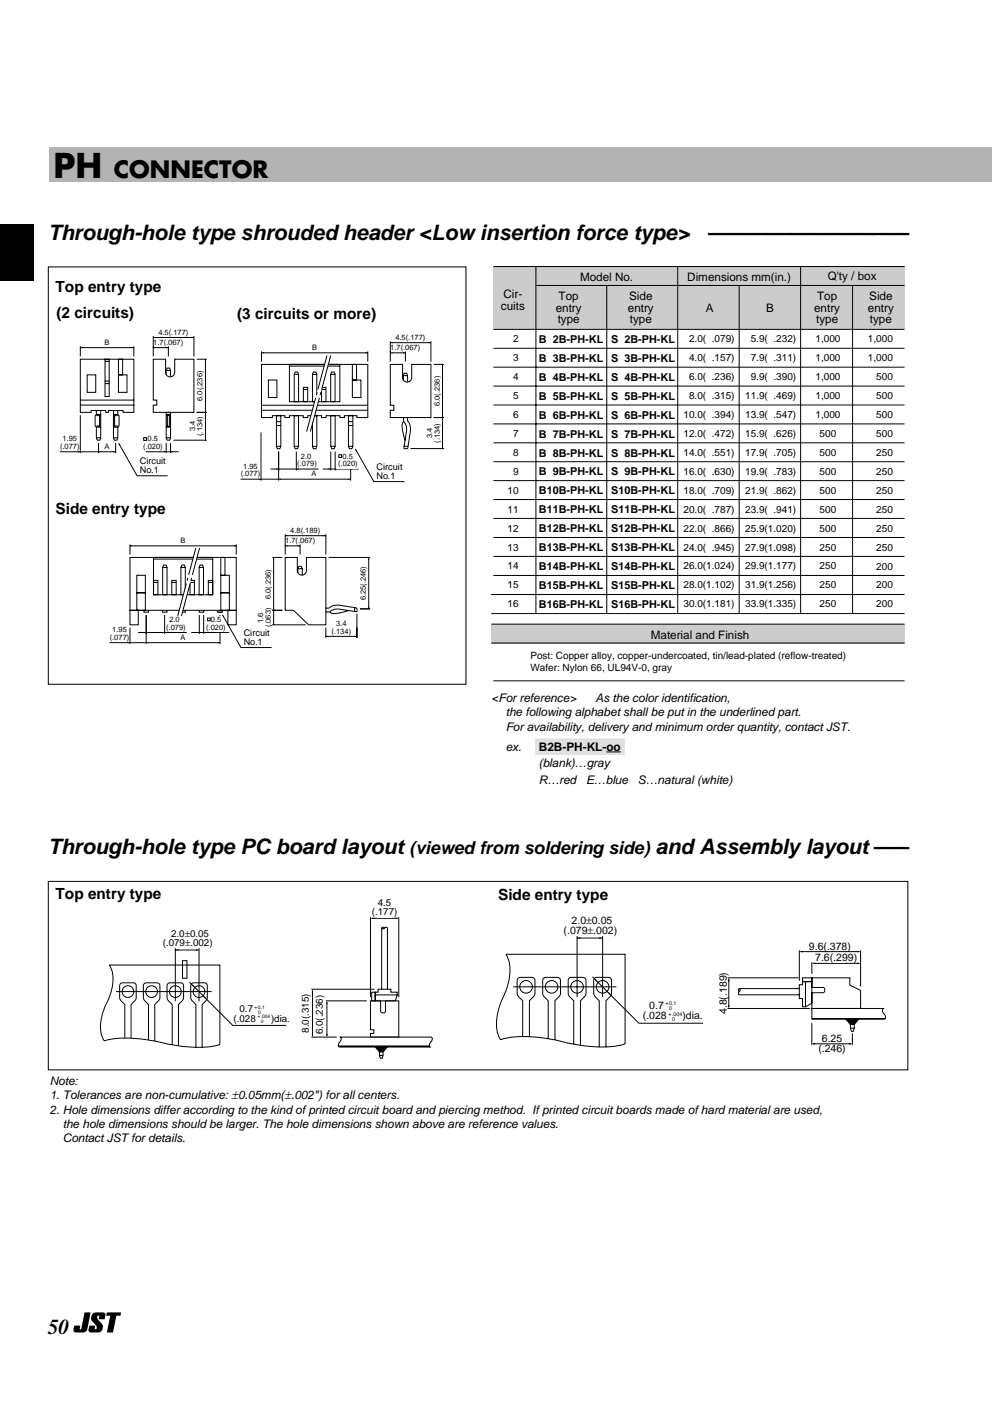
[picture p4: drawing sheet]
<svg xmlns="http://www.w3.org/2000/svg" width="210mm" height="297mm" viewBox="0 0 210 297" stroke-linecap="round" stroke-linejoin="round" font-family="sans-serif">
<path d="M0 47.4h7.2v12h-7.2z" fill-rule="evenodd" fill="#000"/>
<path d="M19.7 277.9l.6-.2h1.5a.49 .49 0 0 1 .5 .6l-.2 .8h-1.2l.1-.7a.48 .48 0 0 0-.5 .4 .48 .48 0 0 0 .4 .5 1.54 1.54 0 0 1 .5 2.4l-.6 .2h-1.6a.49 .49 0 0 1-.5-.6l.2-.8h1.3l-.2 .7a.48 .48 0 0 0 .5-.4 .48 .48 0 0 0-.3-.5 1.54 1.54 0 0 1-.5-2.4zM22.6 277.7h3l-.1 .7h-.9l-.7 3.5h-1.3l.7-3.5h-.8zM17.9 277.7h1.3l-.7 3.6a.9 .9 0 0 1-1 .6h-1.5a.49 .49 0 0 1-.5-.6l.2-.8h1.3l-.1 .7h.2z" fill="#000"/>
<path d="M10.4 31.2h199.6v7.4h-199.6z" fill="#b3b3b3"/>
<g fill="#ccc">
<path d="M104 132h87.4v4.1h-87.4z"/>
<path d="M104.4 56.4h87v13.3h-87z"/>
</g>
<g fill="none" stroke="#000" stroke-width=".21">
<path d="M104.4 56.4h87M113.4 56.4v73.4M143.4 56.4v73.4M169.4 56.4v73.4M17 76h11.3v9.7h-11.3zM17 73.2v2.2M17 73.5h11.3M18.5 79.3h1.8v3.7h-1.8zM22.2 76h.9v7.9h-.9zM22.2 76.4h.9M25.1 79.3h1.8v3.7h-1.8zM25.1 76h.8v3.3h-.8z"/>
<path d="M28.3 73.2v2.2M32.4 76h2.6v2.8a.97 .97 0 0 0 1 .9 .97 .97 0 0 0 1-.9v-2.8h4v11.2h-8.6v-1.5h.8v-1.1h-.8zM32.4 73.5h3.2M32.4 71.1v4.3M32.4 71.4h8.6M35.2 79.2v-.8h.9v1.3M35.2 78.4l.2-.5h.5l.2 .5M35.6 73.2v2.2M41 71.1v4.3M41.6 76h2.2M43.5 76v17.1M104.4 69.7h87"/>
<path d="M104.4 73.7h87M104.4 77.7h87M113.4 60.4h78M128.4 60.4v69.4M156.4 60.4v69.4M180.4 60.4v69.4M12.7 95.6h11.8M17 85.7v1.5h2.3v-.4h3.1v.4h.5v-.4h3.1v.4h2.3v-1.5M17 84.6h11.3M17 87.8v8.1M20.4 87.7v-.9h.9v5.8h-.9M20.4 90.4v2.2l.2 .5h.5l.2-.5"/>
<path d="M20.4 87.9h.7v2.2h-.7M20.9 93.7v2.2M21.3 87.7h-.9l-.3 .2v2.2l.3 .3h.9M22.2 80.6h.9M22.2 81.2h.9M24 87.7h.9l.3 .2v2.2l-.3 .3h-.9M24.5 93.7v2.2M24.9 87.9h-.7v2.2h.7M24.9 87.7v-.9h-.9v5.8h.9M24.9 90.4v2.2l-.2 .5h-.5l-.2-.5M25.1 93.8l3.9 6.9h6.5M30.4 92.6h.6v.6h-.6z"/>
<path d="M30.8 95.6h7M35.2 87.2h.9v5.4h-.9zM35.2 92.6l.2 .5h.5l.2-.5M35.2 90.4l.2-.2h.5l.2 .2M35.2 87.7l.2 .2h.5l.2-.2M35.2 93.7v2.2M35.3 87.7h.7M35.3 90.4h.7M35.4 87.9v2.3M35.8 87.9v2.3M36.1 93.7v2.2M36.7 93.1h7.1"/>
<path d="M41.6 87.2h2.2M104.4 81.7h87M104.4 85.7h87M104.4 89.7h87M104.4 93.7h87M104.4 97.7h87M27.5 117.9h22.5v11.2h-22.5zM32.5 117.9h12.5v7.9h-12.5zM32.5 118.3h12.5M46.7 117.9h.9v3.8h-.9zM60.3 117.9h2.6v2.8a.97 .97 0 0 0 1 1 .97 .97 0 0 0 .9-1v-2.8h4.1v14.3h-3.6l-3.2-3.1h-1.8zM104.4 101.7h87"/>
<path d="M104.4 105.7h87M104.4 109.7h87M104.4 113.7h87M104.4 117.7h87M27.5 129.1h1.8v3.1h-1.8zM29 125.4h1.8v3.7h-1.8zM29 121.7h1.8v3.7h-1.8zM30.5 129.1v.4h.9v-.4M30.9 136h15.7M32.5 122.8h.9v3h-.9zM32.5 123.2h.9M34.4 129.1v.4h.9v-.4"/>
<path d="M34.4 120.1h.9v5.7h-.9zM34.4 120.1l.2-.6h.5l.2 .6M36.3 122.8h1v3h-1zM36.3 123.2h1M38.3 129.1v.4h.9v-.4M38.3 120.1h.9v5.7h-.9zM38.3 120.1l.2-.6h.5l.2 .6M40.2 122.8h.9v3h-.9zM40.2 123.2h.9M42.1 120.1h1v5.7h-1zM42.1 120.1l.2-.6h.6l.2 .6M42.2 129.1v.4h.9v-.4"/>
<path d="M44.1 122.8h.9v3h-.9zM44.1 123.2h.9M46.1 129.5h.9zM46.1 129.1v.4h.9v-.4M46.6 130.1v6.2M46.7 125.4h1.8v3.7h-1.8zM46.7 121.7h1.8v3.7h-1.8zM48.2 129.1h1.8v3.1h-1.8zM63 121.1v-.8h1v1.4M63 120.3l.2-.5h.6l.2 .5M68.9 128.7h.7a2.44 2.44 0 0 1 2.3-.6l3.1 .4v.9l-3.1-.5a2.26 2.26 0 0 0-2.1 .6M68.9 129.5h.9"/>
<path d="M73.8 129.2l-1.6 .4a2.68 2.68 0 0 1-2.4-.1M75 128.5l.4 .1 .1 .2v.6h-.5M104 132h87.4M104 136h87.4M104 129.8h87.4M104.4 121.7h87M191.4 125.8h-87.5M104.4 144h87"/>
</g>
<g fill="#000">
<path d="M17 73.5l.5-.1v.3zM27.8 73.4l.5 .1-.5 .2zM32.4 73.5l.5-.1v.3zM32.4 71.4l.5-.1v.2zM35.1 73.4l.5 .1-.5 .2zM40.5 71.3l.5 .1-.5 .1zM43.5 76l.1 .5h-.2zM16.5 95.5l.5 .1-.5 .1zM20.9 95.6l.5-.1v.2zM24 95.5l.5 .1-.5 .1zM25.1 93.8l.4 .3-.2 .2zM34.7 95.5l.5 .1-.5 .1z"/>
<path d="M36.1 95.6l.5-.1v.2zM43.4 86.7h.2l-.1 .5zM43.4 92.6h.2l-.1 .5zM43.5 87.2l.1 .6h-.2zM46 135.8l.6 .2-.6 .1z"/>
</g>
<path d="M41.4 115.9h.8l-3.8 14.4h-.8z" fill="#fff"/>
<g fill="none" stroke="#000" stroke-width=".21">
<path d="M27.5 115.2v2.1M27.5 115.5h22.5M41.4 115.9l-1.5 5.7M42.2 115.9l-1.5 5.7M50 115.2v2.1M23.2 136h7.7M27.5 132.8v3.5M29.2 133.8h10.3M30.9 130.1v6.2M34.8 130.1v4M39.4 123.4l-1.8 6.9M39.8 122.2l-.2 .6"/>
<path d="M40.2 123.4l-1.8 6.9M40.5 133.8h8M40.5 122.2l-.1 .6M42.2 130.1v4M43.1 130.1v4M68.9 132.8v2.1M68.9 134.6h6.6M75.5 129.9v5"/>
</g>
<path d="M27.5 115.5l.5-.1v.2zM49.5 115.4l.5 .1-.5 .1zM27 135.8l.5 .2-.5 .1zM30.4 133.7l.5 .1-.5 .1zM30.9 136l.5-.2v.3zM34.8 133.8l.5-.1v.2zM41.7 133.7l.5 .1-.5 .1zM43.1 133.8l.5-.1v.2zM68.9 134.6l.6-.1v.3zM75 134.5l.5 .1-.5 .2z" fill="#000"/>
<g fill="#fff">
<path d="M43.5 131.9h4.5v1.7h-4.5z"/>
<path d="M43.5 130.3h4.5v1.8h-4.5z"/>
</g>
<g fill="none" stroke="#000" stroke-width=".21">
<path d="M55.3 77.1h22.5v9.7h-22.5zM61.2 77.1h10.7v7.9h-10.7zM61.2 77.4h10.7M62.3 79.2h.9v5.8h-.9zM62.3 79.2l.2-.5h.5l.2 .5M66.1 79.2h.9v5.8h-.9zM66.1 79.2l.2-.5h.5l.2 .5M70 79.2h.9v5.8h-.9zM70 79.2l.2-.5h.5l.2 .5M74.6 77.1h.8v3.3h-.8zM82.6 77.1h2.6v2.8a.97 .97 0 0 0 1 .9 .97 .97 0 0 0 .9-.9v-2.8h4.1v11.2h-8.6v-1.5h.7v-1.1h-.7zM85.3 79.5l.2-.5h.5l.2 .5"/>
<path d="M55.3 86.8v1.5h2.3v-.4h2.7v.4h.9v-.4h3v.4h.9v-.4h2.9v.4h1v-.4h2.9v.4h1v-.4h2.6v.4h2.3v-1.5M55.3 85.7h22.5M56.8 80.4h1.8v3.7h-1.8zM58.5 87.9h.9v6.5h-.9zM58.5 94.4l.2 .5h.5l.2-.5M62.2 87.9h1v6.5h-1zM62.2 94.4l.2 .5h.6l.2-.5M64.2 82h.9v3h-.9zM64.2 82.4h.9M66.1 87.9h.9v6.5h-.9zM66.1 94.4l.2 .5h.5l.2-.5M68 82h1v3h-1z"/>
<path d="M68 82.4h1M70 87.9h.9v6.5h-.9zM70 94.4l.2 .5h.5l.2-.5M73.7 87.9h1v6.5h-1zM73.7 94.4l.2 .5h.6l.2-.5M74.6 80.4h1.8v3.7h-1.8zM85.3 80.3v-.8h.9v1.3M85.4 89.2a1.63 1.63 0 0 0-.3 1.7l.6 2.3M85.4 88.3v.9M86.2 88.3v.7a2.44 2.44 0 0 1 .6 2.3l-.5 3.1h-.8l.5-3.1a2.26 2.26 0 0 0-.6-2.1M86.3 94.4l-.2 .5h-.6v-.5M57.6 117.9h2.1"/>
<path d="M57.9 117.9v14.3M60.3 113v4.3M60.3 115.5h3.2M60.3 113.3h8.6M63.5 115.2v2.1M68.9 113v4.3M69.5 117.9h8.8M78 117.9v10.9M43.9 130.8h.6v.5h-.6zM47.1 130.1l3.9 6.9h6.5M57.6 129.1h2.1M57.6 132.2h7.1"/>
<path d="M76.2 128.8h2.1"/>
</g>
<path d="M57.9 117.9l.1 .5h-.2zM60.3 115.5l.6-.1v.2zM60.3 113.3l.6-.1v.3zM63 115.4l.5 .1-.5 .1zM68.4 113.2l.5 .1-.5 .2zM78 117.9l.1 .5h-.2zM47.1 130.1l.3 .4-.2 .1zM57.8 128.6h.2l-.1 .5zM57.8 131.7h.2l-.1 .5zM57.9 129.1l.1 .5h-.2zM77.9 128.3h.2l-.1 .5z" fill="#000"/>
<path d="M69.2 75.2h.8l-4.3 16.1h-.8z" fill="#fff"/>
<g fill="none" stroke="#000" stroke-width=".21">
<path d="M55.3 74.3v2.2M55.3 74.6h22.5M69.2 75.2l-1.9 7.2M70 75.2l-1.9 7.2M77.8 74.3v2.2M91.8 77.1h2.1M93.6 77.1v17.8M55.2 91.5v10.2M57.2 99.2h10.2M59 95.5v6.2M62.7 95.5v4M66.8 84.2l-1.9 7.1"/>
<path d="M67.1 83l-.1 .6M67.6 84.2l-1.9 7.1M67.9 83l-.2 .6M68.3 99.2h7.6M70 95.5v4M70.9 95.5v4M74.2 95.5v6.2M86.8 94.9h7.1M91.8 88.3h2.1M50.9 101.4h23.3"/>
</g>
<g fill="#000">
<path d="M55.3 74.6l.5-.1v.3zM77.3 74.5l.5 .1-.5 .2zM93.6 77.1l.1 .5h-.2zM58.4 99.1l.6 .1-.6 .1zM62.7 99.2l.5-.1v.2zM69.5 99.1l.5 .1-.5 .1zM70.9 99.2l.5-.1v.2zM93.5 87.8h.2l-.1 .5zM93.5 94.4h.2l-.1 .5zM93.6 88.3l.1 .5h-.2zM54.7 101.3l.5 .1-.5 .1zM59 101.4l.5-.1v.2z"/>
<path d="M73.7 101.3l.5 .1-.5 .1z"/>
</g>
<g fill="#fff">
<path d="M71.3 97.3h4.5v1.8h-4.5z"/>
<path d="M71.3 95.8h4.5v1.7h-4.5z"/>
</g>
<path d="M10.2 56.5h88.4v88.3h-88.4zM82.6 72.2v4.3M82.6 74.6h3.2M82.6 72.5h8.6M85.8 74.3v2.2M91.2 72.2v4.3M58.5 89.2h1M58.5 90h1M71.7 96.2h.6v.6h-.6zM73.7 89.2h1M73.7 90h1M75.2 95l3.9 6.9h6.5" fill="none" stroke="#000" stroke-width=".21"/>
<path d="M82.6 74.6l.5-.1v.3zM82.6 72.5l.5-.1v.2zM85.3 74.5l.5 .1-.5 .2zM90.7 72.4l.5 .1-.5 .1zM75.2 95l.4 .4-.2 .1z" fill="#000"/>
<path d="M10.2 186.5h181.9v39.8h-181.9z" fill-rule="evenodd" fill="#fff"/>
<g fill="none" stroke="#000" stroke-width=".21">
<path d="M80.8 196.3l.2 .2 .4-.2M80.8 196.3l.2-.1 .4 .1M80.8 196.3v13M81.4 196.3l.3-.1 .3 .1v13M23.1 204.2h23.4v16.8a25.3 25.3 0 0 1-12.2-.4 28.5 28.5 0 0 0-11.3-.7l-.9 .3a7.2 7.2 0 0 1-.2-6.4 15.3 15.3 0 0 0 2-7l-.4-1.8zM24.5 209.8h20.3M26.4 219.5v-7a2.22 2.22 0 0 1-1.1-1.4v-2.6a.61 .61 0 0 1 .6-.6h2.3a.61 .61 0 0 1 .6 .6v2.6a2.22 2.22 0 0 1-1.1 1.4v7M31.4 219.9v-7.4a2.22 2.22 0 0 1-1.1-1.4v-2.6a.61 .61 0 0 1 .6-.6h2.3a.61 .61 0 0 1 .6 .6v2.6a2.21 2.21 0 0 1-1.1 1.4v7.7M37.1 200.6v11.2M37.1 201h4.9M38.6 203.2h1v3.8h-1zM40.1 207.8l9.1 9.1h11.4"/>
<path d="M42.1 200.6v11.2M78.6 209.9h.8v1.9h-.8zM79.4 210.5v1.3h4.2l.5-1.3M80 209.3h2.7v.6h1.4v.6h-4.7v-.6h.6zM36.4 221v-8.5a2.22 2.22 0 0 1-1.1-1.4v-2.6a.61 .61 0 0 1 .7-.6h2.2a.61 .61 0 0 1 .7 .6v2.6a2.22 2.22 0 0 1-1.1 1.4v8.8M41.5 221.6v-9.1a2.21 2.21 0 0 1-1.1-1.4v-2.6a.61 .61 0 0 1 .6-.6h2.3a.61 .61 0 0 1 .6 .6v2.6a2.22 2.22 0 0 1-1.1 1.4v9.1"/>
<circle cx="27.1" cy="209.8" r="1.24"/>
<circle cx="32.1" cy="209.8" r="1.24"/>
<circle cx="37.1" cy="209.8" r="1.24"/>
<circle cx="42.1" cy="209.8" r="1.24"/>
</g>
<path d="M37.1 201l.7-.2v.3zM40.6 208.5l.2-.2 .4 .6zM41.5 200.8l.6 .2-.6 .1zM43 210.7l.6 .4-.2 .2z" fill="#000"/>
<path d="M72 219.4h19.3a.85 .85 0 0 1-.3 1.3l-.1 .6 .1 .2h-19.2a.85 .85 0 0 1 .3-1.3l.1-.5z" fill="#fff" stroke="#000" stroke-width=".21"/>
<path d="M79.3 221.4h2.7l-1 1.2h-.7z" fill="#000" stroke="#000" stroke-width=".21"/>
<path d="M78.4 194v17M78.6 194.3h5.5M84.4 194v17M78.4 211.8h2.1v2.1l.4 .4 .6-.2 .1-2.3h2.8v7.6h-6v-.8h.7v-.7h-.7zM80.3 222.6l.2 1.3h.4l.1-1.3M80.3 223.3h.7" fill="none" stroke="#000" stroke-width=".21"/>
<path d="M78.4 194.3l.6-.2v.3zM83.7 194.1l.7 .2-.7 .1zM71.6 221.2h19.2l.2 .3h-19.2z" fill="#000"/>
<path d="M79.8 192.2h3.2v1.9h-3.2z" fill="#fff"/>
<g fill="#000">
<path d="M122.1 198.5l.7-.2v.3zM126.8 198.3l.7 .2-.7 .1zM66.1 209.3l.2 .6h-.3zM66 218.8h.3l-.2 .6zM69.2 211.8l.1 .6h-.3zM69 218.8h.3l-.1 .6zM125.9 207.4l.2-.2 .4 .6zM128.5 209.8l.6 .4-.2 .2zM154.2 206.9l.2 .7h-.3zM154.1 212.6h.3l-.2 .8zM169.1 201.3l.7-.1v.3zM171.8 215.4h15.6l-.2 .2h-15.4z"/>
<path d="M171.8 203.8l.7-.1v.3zM181.4 201.2l.7 .1-.7 .2zM181.4 203.7l.7 .1-.7 .2zM171.8 220.8l.7-.1v.3zM179.6 220.7l.8 .1-.8 .2z"/>
</g>
<g fill="none" stroke="#000" stroke-width=".21">
<path d="M122.1 198v13M122.1 198.5h5.4M127.5 198v13M65.9 219.4h5.3M65.9 209.3h13.3M66.1 209.5v9.7M68.9 211.8h8.7M69.2 212v7.2M107.1 201.9h25.2v18.9a25 25 0 0 1-12.3-.2 30.4 30.4 0 0 0-13.1-.9l-1 .3a8.9 8.9 0 0 1-.1-7.5 17 17 0 0 0 2.1-8l-.4-1.8zM108.6 208.8h21.9M110.6 219.3v-7.6a2.39 2.39 0 0 1-1.2-1.5v-2.8a.66 .66 0 0 1 .7-.6h2.4a.66 .66 0 0 1 .7 .6v2.8a2.39 2.39 0 0 1-1.2 1.5v7.6M116 219.7v-8a2.39 2.39 0 0 1-1.2-1.5v-2.8a.65 .65 0 0 1 .7-.6h2.4a.65 .65 0 0 1 .7 .6v2.8a2.38 2.38 0 0 1-1.2 1.5v8.3"/>
<path d="M125.4 206.6l9.8 9.9h13.6M153.9 206.9h15.1M153.9 213.4h17.5M154.2 207.1v6M156.4 209.8l-.2 .4 .2 .3h12.7M156.4 209.2l.2 .2-.2 .4M156.4 209.2l-.2 .2 .2 .4M156.4 209.2h12.7M169.1 208.3h.7v-.6h.6v5.3h-.6v-1.7h-.7zM169.1 201.1v6.4M169.4 201.3h12.4M169.8 206.9h2v.8h-2z"/>
<path d="M170.4 207.7h1.4v4.5l-1.4 .8M171.8 216.5v4.6M171.8 206.9h8v1.5l2.3 1.1v3.9h-10.3v-3.4h2.3l.4-.3-.2-.7-2.5-.1zM171.8 213.4h15.1a.92 .92 0 0 0 .3 1.3l.2 .7-.2 .2h-15.4zM171.8 203.6v2.4M172.1 203.8h9.7M179.9 216.8v.7l.3 .7h.4l.2-.7v-.7M179.9 217.5h.9M180.4 218.6v2.5M182.1 201.1v7.6M121.4 220.9v-9.2a2.39 2.39 0 0 1-1.2-1.5v-2.8a.66 .66 0 0 1 .7-.6h2.4a.65 .65 0 0 1 .7 .6v2.8a2.39 2.39 0 0 1-1.2 1.5v9.4M126.8 221.5v-9.8a2.39 2.39 0 0 1-1.2-1.5v-2.8a.65 .65 0 0 1 .7-.6h2.4a.65 .65 0 0 1 .7 .6v2.8a2.38 2.38 0 0 1-1.2 1.5v9.8"/>
<path d="M172 220.8h8.1"/>
<circle cx="111.3" cy="208.8" r="1.33"/>
<circle cx="116.7" cy="208.8" r="1.33"/>
<circle cx="122.1" cy="208.8" r="1.33"/>
<circle cx="127.5" cy="208.8" r="1.33"/>
</g>
<path d="M178.9 215.5h2.9l-1 1.3h-.9z" fill="#000" stroke="#000" stroke-width=".21"/>
<g fill="#fff">
<path d="M175.2 201.6h3.4v2h-3.4z"/>
<path d="M173.9 199.1h3.4v2h-3.4z"/>
<path d="M146.3 208.4h2v3.4h-2z"/>
<path d="M173.7 218.6h4.7v2h-4.7z"/>
</g>
<path d="M128.3 159.1h3.1M10.2 186.5h181.9v39.8h-181.9z" fill="none" stroke="#000" stroke-width=".21"/>
<path d="M113.3 158h18.9" fill="none" stroke="#dedede" stroke-width="3.5" stroke-linecap="butt"/>
<text font-size="7.1" x="11.3" y="37.6">PH</text>
<text font-size="4.9" x="24.1" y="37.6">CONNECTOR</text>
<g font-size="4.5">
<text x="10.2" y="50.7">Through-hole type shrouded header &lt;Low insertion force type&gt;</text>
<text x="149.6" y="50.7">–––––––––––––––––</text>
<text x="10.2" y="180.7">Through-hole type PC board layout</text>
<text x="138.7" y="180.7">and Assembly layout–––</text>
<text x="10.2" y="282.3">50</text>
</g>
<text font-size="3.8" x="86.6" y="180.7">(viewed from soldering side)</text>
<g font-size="3.2">
<text x="11.8" y="61.9">Top entry type</text>
<text x="11.9" y="67.2">(2 circuits)</text>
<text x="50.2" y="67.4">(3 circuits or more)</text>
<text x="11.8" y="108.7">Side entry type</text>
<text x="11.8" y="190.1">Top entry type</text>
<text x="105.4" y="190.4">Side entry type</text>
</g>
<g font-size="2.5">
<text x="122.7" y="59.4">Model No.</text>
<text x="145.4" y="59.4">Dimensions mm(in.)</text>
<text x="175.1" y="59.3">Q'ty / box</text>
<text x="106" y="65.5">cuits</text>
<text x="106.5" y="63">Cir-</text>
<text x="117.6" y="65.9">entry</text>
<text x="118.2" y="63.5">Top</text>
<text x="132.8" y="65.9">entry</text>
<text x="133.1" y="63.5">Side</text>
<text x="172.3" y="65.9">entry</text>
<text x="172.9" y="63.5">Top</text>
<text x="183.6" y="65.9">entry</text>
<text x="183.9" y="63.5">Side</text>
<text x="118" y="68.4">type</text>
<text x="133.3" y="68.4">type</text>
<text x="149.3" y="66.1">A</text>
<text x="162.1" y="66.1">B</text>
<text x="172.7" y="68.4">type</text>
<text x="184.1" y="68.4">type</text>
<text x="137.7" y="135.2">Material and Finish</text>
<text x="104" y="148.6">&lt;For reference&gt;</text>
<text x="126" y="148.6">As the color identification,</text>
<text x="107" y="151.6">the following alphabet shall be put in the underlined part.</text>
<text x="107" y="154.6">For availability, delivery and minimum order quantity, contact JST.</text>
<text x="107" y="158.8">ex.</text>
<text x="114" y="158.8">B2B-PH-KL-oo-</text>
<text x="114" y="162.4">(blank)…gray</text>
<text x="114" y="165.9">R…red</text>
<text x="124" y="165.9">E…blue</text>
<text x="135" y="165.9">S…natural (white)</text>
<text x="10.5" y="229.6">Note:</text>
<text x="10.5" y="232.6">1. Tolerances are non-cumulative: ±0.05mm(±.002&quot;) for all centers.</text>
<text x="10.5" y="235.6">2. Hole dimensions differ according to the kind of printed circuit board and piercing method. If printed circuit boards made of hard material are used,</text>
<text x="13.3" y="238.6">the hole dimensions should be larger. The hole dimensions shown above are reference values.</text>
<text x="13.3" y="241.6">Contact JST for details.</text>
</g>
<g font-size="2.3">
<text x="114" y="72.6">B 2B-PH-KL</text>
<text x="114" y="76.6">B 3B-PH-KL</text>
<text x="129.3" y="72.6">S 2B-PH-KL</text>
<text x="129.3" y="76.6">S 3B-PH-KL</text>
<text x="114" y="80.6">B 4B-PH-KL</text>
<text x="129.3" y="80.6">S 4B-PH-KL</text>
<text x="114" y="84.6">B 5B-PH-KL</text>
<text x="114" y="88.6">B 6B-PH-KL</text>
<text x="129.3" y="84.6">S 5B-PH-KL</text>
<text x="129.3" y="88.6">S 6B-PH-KL</text>
<text x="114" y="92.6">B 7B-PH-KL</text>
<text x="129.3" y="92.6">S 7B-PH-KL</text>
<text x="114" y="96.6">B 8B-PH-KL</text>
<text x="114" y="100.6">B 9B-PH-KL</text>
<text x="129.3" y="96.6">S 8B-PH-KL</text>
<text x="129.3" y="100.6">S 9B-PH-KL</text>
<text x="114" y="104.6">B10B-PH-KL</text>
<text x="129.3" y="104.6">S10B-PH-KL</text>
<text x="114" y="108.6">B11B-PH-KL</text>
<text x="114" y="112.6">B12B-PH-KL</text>
<text x="129.3" y="108.6">S11B-PH-KL</text>
<text x="129.3" y="112.6">S12B-PH-KL</text>
<text x="114" y="116.6">B13B-PH-KL</text>
<text x="129.3" y="116.6">S13B-PH-KL</text>
<text x="114" y="120.6">B14B-PH-KL</text>
<text x="114" y="124.6">B15B-PH-KL</text>
<text x="129.3" y="120.6">S14B-PH-KL</text>
<text x="129.3" y="124.6">S15B-PH-KL</text>
<text x="114" y="128.6">B16B-PH-KL</text>
<text x="129.3" y="128.6">S16B-PH-KL</text>
</g>
<g font-size="2.2">
<text x="119.3" y="197.6">(.079±.002)</text>
<text x="121" y="195.4">2.0±0.05</text>
<text x="171.2" y="200.9">9.6(.378)</text>
<text x="172.5" y="203.4">7.6(.299)</text>
<text x="136" y="215.6">(.028</text>
<text x="137.4" y="213.4">0.7</text>
<text x="144.4" y="215.6">)dia.</text>
<text x="153.8" y="214.6" transform="rotate(-90 153.8 214.6)">4.8(.189)</text>
<text x="173.9" y="220.4">6.25</text>
<text x="173.2" y="222.6">(.246)</text>
</g>
<g font-size="2.1">
<text x="108.6" y="72.4">2</text>
<text x="108.6" y="76.4">3</text>
<text x="145.8" y="72.4">2.0( .079)</text>
<text x="145.8" y="76.4">4.0( .157)</text>
<text x="158.8" y="72.4">5.9( .232)</text>
<text x="158.8" y="76.4">7.9( .311)</text>
<text x="172.5" y="72.4">1,000</text>
<text x="172.5" y="76.4">1,000</text>
<text x="183.7" y="72.4">1,000</text>
<text x="183.7" y="76.4">1,000</text>
<text x="108.6" y="80.4">4</text>
<text x="145.8" y="80.4">6.0( .236)</text>
<text x="158.8" y="80.4">9.9( .390)</text>
<text x="172.5" y="80.4">1,000</text>
<text x="185.4" y="80.4">500</text>
<text x="108.6" y="84.4">5</text>
<text x="108.6" y="88.5">6</text>
<text x="144.6" y="88.5">10.0( .394)</text>
<text x="145.8" y="84.4">8.0( .315)</text>
<text x="157.7" y="84.4">11.9( .469)</text>
<text x="157.7" y="88.5">13.9( .547)</text>
<text x="172.5" y="84.4">1,000</text>
<text x="172.5" y="88.5">1,000</text>
<text x="185.4" y="84.5">500</text>
<text x="185.4" y="88.5">500</text>
<text x="108.6" y="92.5">7</text>
<text x="144.6" y="92.5">12.0( .472)</text>
<text x="157.7" y="92.5">15.9( .626)</text>
<text x="173.4" y="92.5">500</text>
<text x="185.4" y="92.5">500</text>
<text x="108.6" y="96.5">8</text>
<text x="108.6" y="100.5">9</text>
<text x="144.6" y="96.5">14.0( .551)</text>
<text x="144.6" y="100.5">16.0( .630)</text>
<text x="157.7" y="96.5">17.9( .705)</text>
<text x="157.7" y="100.5">19.9( .783)</text>
<text x="173.4" y="96.5">500</text>
<text x="173.4" y="100.5">500</text>
<text x="185.4" y="96.5">250</text>
<text x="185.4" y="100.5">250</text>
<text x="107.4" y="104.5">10</text>
<text x="144.6" y="104.5">18.0( .709)</text>
<text x="157.7" y="104.5">21.9( .862)</text>
<text x="173.4" y="104.5">500</text>
<text x="185.4" y="104.5">250</text>
<text x="107.4" y="108.5">11</text>
<text x="107.4" y="112.5">12</text>
<text x="144.6" y="108.5">20.0( .787)</text>
<text x="144.6" y="112.5">22.0( .866)</text>
<text x="157.7" y="108.5">23.9( .941)</text>
<text x="157.7" y="112.5">25.9(1.020)</text>
<text x="173.4" y="108.5">500</text>
<text x="173.4" y="112.5">500</text>
<text x="185.4" y="108.5">250</text>
<text x="185.4" y="112.5">250</text>
<text x="107.4" y="116.5">13</text>
<text x="144.6" y="116.5">24.0( .945)</text>
<text x="157.7" y="116.5">27.9(1.098)</text>
<text x="173.4" y="116.5">250</text>
<text x="185.4" y="116.5">250</text>
<text x="107.4" y="120.5">14</text>
<text x="107.4" y="124.5">15</text>
<text x="144.6" y="120.5">26.0(1.024)</text>
<text x="144.6" y="124.5">28.0(1.102)</text>
<text x="157.7" y="120.5">29.9(1.177)</text>
<text x="157.7" y="124.5">31.9(1.256)</text>
<text x="173.4" y="120.5">250</text>
<text x="173.4" y="124.5">250</text>
<text x="185.4" y="120.5">200</text>
<text x="185.4" y="124.5">200</text>
<text x="107.4" y="128.5">16</text>
<text x="144.6" y="128.5">30.0(1.181)</text>
<text x="157.7" y="128.5">33.9(1.335)</text>
<text x="173.4" y="128.5">250</text>
<text x="185.4" y="128.5">200</text>
<text x="112.2" y="139.5">Post: Copper alloy, copper-undercoated, tin/lead-plated (reflow-treated)</text>
<text x="112.2" y="142">Wafer: Nylon 66, UL94V-0, gray</text>
<text x="79.9" y="191.6">4.5</text>
<text x="78.7" y="193.7">(.177)</text>
<text x="34.4" y="200.2">(.079±.002)</text>
<text x="36.2" y="198.1">2.0±0.05</text>
<text x="50.7" y="214.1">0.7</text>
<text x="49.4" y="216.2">(.028</text>
<text x="57.3" y="216.2">)dia.</text>
<text x="65.3" y="218.5" transform="rotate(-90 65.3 218.5)">8.0(.315)</text>
<text x="68.3" y="218.8" transform="rotate(-90 68.3 218.8)">6.0(.236)</text>
</g>
<g font-size="1.9">
<text x="29.6" y="98.2">Circuit</text>
<text x="29.6" y="100.1">No.1</text>
<text x="79.7" y="99.4">Circuit</text>
<text x="79.7" y="101.3">No.1</text>
<text x="51.6" y="134.5">Circuit</text>
<text x="51.6" y="136.4">No.1</text>
</g>
<g font-size="1.6">
<text x="33.5" y="70.8">4.5(.177)</text>
<text x="83.7" y="71.9">4.5(.177)</text>
<text x="22.1" y="72.9">B</text>
<text x="32.4" y="72.9">1.7(.067)</text>
<text x="66" y="74">B</text>
<text x="82.6" y="74">1.7(.067)</text>
<text x="42.9" y="84.8" transform="rotate(-90 42.9 84.8)">6.0(.236)</text>
<text x="93" y="85.9" transform="rotate(-90 93 85.9)">6.0(.236)</text>
<text x="12.7" y="95">(.077)</text>
<text x="13.2" y="93.4">1.95</text>
<text x="22.1" y="95">A</text>
<text x="30.3" y="95">(.020)</text>
<text x="31.2" y="93.4">0.5</text>
<text x="41.3" y="91.3" transform="rotate(-90 41.3 91.3)">3.4</text>
<text x="42.9" y="92.3" transform="rotate(-90 42.9 92.3)">(.134)</text>
<text x="91.4" y="92.7" transform="rotate(-90 91.4 92.7)">3.4</text>
<text x="93" y="93.7" transform="rotate(-90 93 93.7)">(.134)</text>
<text x="50.9" y="100.8">(.077)</text>
<text x="51.5" y="99.2">1.95</text>
<text x="62.9" y="98.6">(.079)</text>
<text x="63.7" y="97">2.0</text>
<text x="65.9" y="100.8">A</text>
<text x="71.5" y="98.6">(.020)</text>
<text x="72.5" y="97">0.5</text>
<text x="61.4" y="112.7">4.8(.189)</text>
<text x="38.2" y="114.9">B</text>
<text x="60.3" y="114.9">1.7(.067)</text>
<text x="35.8" y="131.6">2.0</text>
<text x="44.6" y="131.6">0.5</text>
<text x="55.7" y="131.8" transform="rotate(-90 55.7 131.8)">1.6</text>
<text x="57.3" y="126.8" transform="rotate(-90 57.3 126.8)">6.0(.236)</text>
<text x="77.4" y="127" transform="rotate(-90 77.4 127)">6.25(.246)</text>
<text x="23.2" y="135.4">(.077)</text>
<text x="23.8" y="133.8">1.95</text>
<text x="35.2" y="133.2">(.079)</text>
<text x="38.2" y="135.4">A</text>
<text x="43.6" y="133.2">(.020)</text>
<text x="57.3" y="132.7" transform="rotate(-90 57.3 132.7)">(.063)</text>
<text x="70.2" y="134">(.134)</text>
<text x="71.1" y="132.5">3.4</text>
</g>
<g font-size="1.1">
<text x="140.8" y="212.7">+0.1</text>
<text x="141.4" y="214.9">+.004</text>
<text x="141.6" y="213.7">0</text>
<text x="142.2" y="215.9">0</text>
</g>
<g font-size="1">
<text x="53.9" y="213.4">+0.1</text>
<text x="54.5" y="215.5">+.004</text>
<text x="54.6" y="214.4">0</text>
<text x="55.2" y="216.4">0</text>
</g>
</svg>
